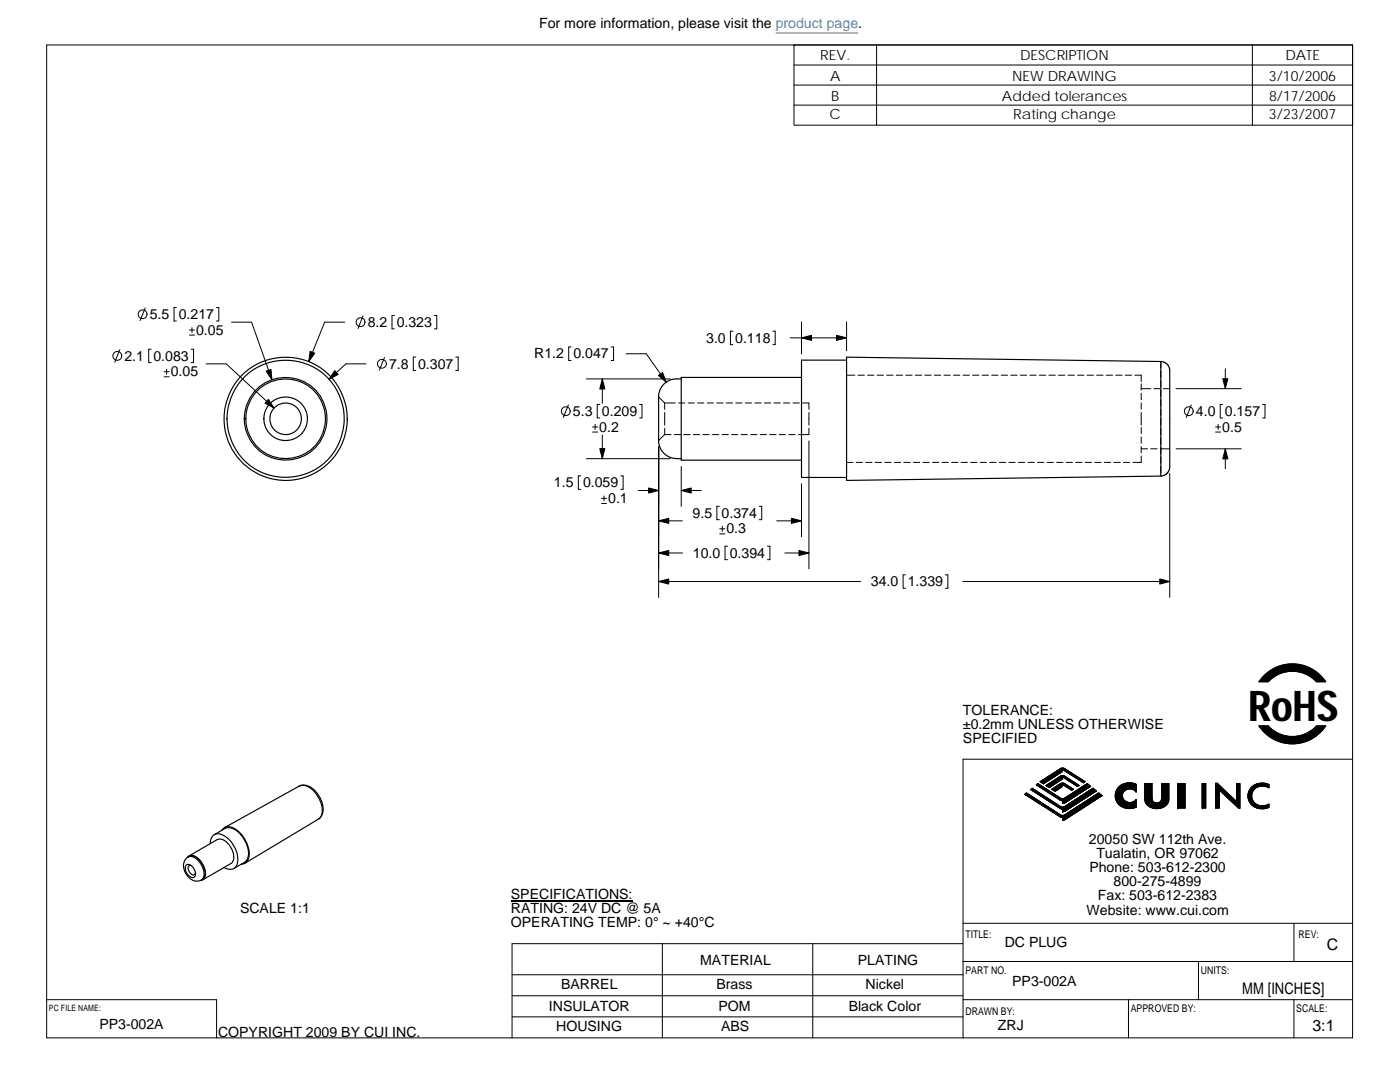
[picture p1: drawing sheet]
<svg xmlns="http://www.w3.org/2000/svg" width="279mm" height="216mm" viewBox="0 0 279 216" stroke-linecap="round" stroke-linejoin="round" font-family="sans-serif">
<g fill="none" stroke="#000" stroke-width=".2">
<path d="M9.3 9h260.6v198.1h-260.6zM158.5 17h111.4M158.5 13h111.4M158.5 9h111.4v16h-111.4zM174.9 9v16M249.9 9v16M158.5 21h111.4M23.9 69.7l-1 2.6M29 61.4l-1 2.6M30.2 69.7h-.5v2.6h.5M32.7 75.2h1.1M32.7 74.2h1.1"/>
<path d="M33.3 73.7v1M35.2 61.4h-.5v2.7h.5M37.8 66.9h1M37.8 65.8h1M38.1 69.7h.5v2.6h-.5M38.3 65.4v1M41.1 72.6h4l9.6 8.8M43.2 61.4h.5v2.7h-.5M46.2 64.3h4l4.1 11.5M68.8 64.3h-4l-3.2 7.9M72.5 63l-1 2.6M73 72.6h-4l-3.3 3.1"/>
<path d="M76.7 71.3l-1 2.6M78.7 62.9h-.5v2.7h.5M83 71.2h-.5v2.7h.5M86.7 62.9h.5v2.7h-.5M91 71.2h.4v2.7h-.4M114 69.2h-.5v2.7h.5M117 75.6h16.8M120.2 75.6v4.9M122 69.2h.4v2.7h-.4M125 70.6h4l4 5.7M131.4 79.2l1.3 1.2M146.2 66.1h-.4v2.7h.4"/>
<path d="M154.2 66.1h.5v2.7h-.5M157.7 67.4h11.3M160 64.2v6.4M169 74.9h1.6M169 64.2v5.8M171.2 74.9h1.3M173.1 74.9h1.3M175 74.9h1.3M177 74.9h1.2M178.9 74.9h1.2M180.8 74.9h1.2M182.7 74.9h1.2"/>
<path d="M184.6 74.9h1.2M186.5 74.9h1.2M188.4 74.9h1.3M190.3 74.9h1.3M192.2 74.9h1.3M194.1 74.9h1.3M196 74.9h1.3M197.9 74.9h1.3M199.8 74.9h1.3M201.7 74.9h1.3M203.6 74.9h1.3M205.5 74.9h1.3"/>
<path d="M207.4 74.9h1.3M209.3 74.9h1.3M211.2 74.9h1.3M213.1 74.9h1.3M215.1 74.9h1.2M217 74.9h1.2M218.9 74.9h1.2M220.8 74.9h1.2M222.7 74.9h1.2M224.6 74.9h1.2M226.5 74.9h1.3v1.2M227.8 78.5v1.3"/>
<path d="M227.8 76.6v1.3M227.8 77.6h1.8M230.3 77.6h1.2M231.7 72.1v1.3M231.7 74v1.3M231.7 75.9v1.3M231.7 77.9v1.2M231.7 79.8v1.2M232.2 77.6h1.2M234.7 77.6h13M244.5 73.6v4M113.4 80.8l-1 2.5"/>
<path d="M115.9 95h-.5v2.6h.5M117 91.5h16.8M118.3 86.2h1M118.3 85.2h1M118.8 84.7v1M119.7 80.7h-.5v2.7h.5M120.1 99.4h1M120.2 86.8v4.7M120.5 99v.9M123.9 95h.5v2.6h-.5M127.4 97.9h4M127.7 80.7h.4v2.7h-.4"/>
<path d="M131.4 89.2v30M132.7 82.3v2.5M132.7 80.4v1.3M132.7 85.4v1.3M132.7 86.7l-1.3 1.2M132.7 80.4h2.1M132.7 86.7h1.2M134.6 86.7h1.2M135.4 80.4h1.3M136 97.9h4M136 93.1v7.9M136.5 86.7h1.2"/>
<path d="M137.3 80.4h1.3M138.4 86.7h1.2M139.2 80.4h1.3M140.3 86.7h1.2M141.1 80.4h1.3M142.2 86.7h1.2M143 80.4h1.3M144.1 86.7h1.3M144.9 80.4h1.3M146 86.7h1.3M146.8 80.4h1.3M147.9 86.7h1.3"/>
<path d="M148.7 80.4h1.3M149.8 86.7h1.3M150.6 80.4h1.3M151.7 86.7h1.3M152.5 80.4h1.3M153.6 86.7h1.3M154.5 80.4h1.2M155.5 86.7h1.3M156.4 80.4h1.2M157.4 86.7h1.3M158.3 80.4h1.2M160 96.5v10.6"/>
<path d="M160.2 80.4h1.2v1.3M161.4 82.3v2.5M161.4 85.4v1.3h-2.1M161.4 88v25.5M169 92.3h1.2M170.9 92.3h1.2M172.8 92.3h1.2M174.7 92.3h1.2M176.6 92.3h1.2M178.5 92.3h1.2M180.4 92.3h1.3M182.3 92.3h1.3"/>
<path d="M184.2 92.3h1.3M186.1 92.3h1.3M188 92.3h1.3M189.9 92.3h1.3M191.8 92.3h1.3M193.7 92.3h1.3M195.6 92.3h1.3M197.5 92.3h1.3M199.4 92.3h1.3M201.3 92.3h1.3M203.2 92.3h1.3M205.1 92.3h1.3"/>
<path d="M207.1 92.3h1.2M209 92.3h1.2M210.9 92.3h1.2M212.8 92.3h1.2M214.7 92.3h1.2M216.6 92.3h1.2M218.5 92.3h1.3M220.4 92.3h1.3M222.3 92.3h1.3M224.2 92.3h1.3M227.8 82.3v2.5M227.8 80.4v1.3"/>
<path d="M227.8 91v1.3h-1.7M227.8 89.1v1.3M227.8 87.2v1.3M227.8 85.3v1.3M227.8 89.6h1.2M229.7 89.6h1.2M231.6 89.6h1.8M231.7 81.7v1.2M231.7 83.6v1.2M231.7 85.5v1.2M231.7 87.4v1.2M231.7 89.3v1.3"/>
<path d="M231.7 91.2v1.3M231.7 93.1v1.3M233.4 94.5v24.7M234.7 89.6h13M237.7 80.8l-1 2.5M242.6 86.2h1M242.6 85.2h1M243.1 84.7v1M244 80.7h-.5v2.7h.5M244.5 89.6v4M252 80.7h.5v2.7h-.5M120.1 100.5h1"/>
<path d="M131.4 116h40.3M131.4 110.3h4.8M131.4 103.9h4.8M143.6 101h-.5v2.7h.5M143.6 106.5h1.1M143.6 105.5h1.1M144.1 105v1M145.2 109h-.5v2.7h.5M151.5 101h.5v2.7h-.5M153.2 109h.4v2.7h-.4M155 103.9h5M156.6 110.3h4.8"/>
<path d="M180.7 114.7h-.5v2.7h.5M188.7 114.7h.5v2.7h-.5M192.2 116h41.2M252.5 134.6a8 8 0 0 1 12.1 1.4h-1.9a6.6 6.6 0 0 0-9.6 0h-1.9zM204.5 158.5l.4-.3 7 4.5 .6-.1 6.8-4.4 .6 .6-7.3 4.7-.6 .2v-.6l-.4-.1zM205.7 157.5l.3-.2 5.9 3.7 .6-.1 5.6-3.6 .7 .5-6.2 4-.6 .2v-.5l-.4-.2zM206.8 156.6l.3-.2 4.8 3 .5-.1 4.6-2.9 .7 .5-5.1 3.3-.6 .1v-.5l-.4-.1zM207.6 156l4.3-2.7h.5l4.1 2.7-.3 .2-4.2-2.6v.3l-3.8 2.5zM208.7 156.7l3.2-1.9h.5l3 1.9-.3 .2-3.1-1.8v.3l-2.6 1.8zM209.9 157.5l1.7-1.1 .6-.1 2 1.2-.3 .2-1.9-1.1v.3l-1.4 1zM223.1 157.2a3 3 0 0 1 3.6-.7v1.5a1.44 1.44 0 0 0-2.1-.4 1.44 1.44 0 0 0-.1 2.2 1.59 1.59 0 0 0 2.2-.3v1.6a2.88 2.88 0 0 1-4.1-2l.2-1.3zM228.5 159.5v-3.2h1.4l.1 3.3"/>
<path d="M228.5 159.5a2.41 2.41 0 0 0 3.3 1.7 1.95 1.95 0 0 0 1.5-1.7M230 159.6a.97 .97 0 0 0 .9 .6 .97 .97 0 0 0 .9-.6 .97 .97 0 0 1-.9 .6 .97 .97 0 0 1-.9-.6zM231.9 158.9v-2.6h1.4v3.2M231.9 158.9l-.1 .7zM233.3 159.5a2.38 2.38 0 0 1-3.3 1.7 1.98 1.98 0 0 1-1.5-1.7M235.1 156.3h1.4v4.9h-1.4zM239.9 156.3h.7v4.9h-.7zM242.6 156.3h.3l3.9 3.7v-3.6h.6v4.9h-.2l-3.9-3.7v3.6h-.7zM249.6 157.2a3.1 3.1 0 0 1 3.6-.7v.7a2.2 2.2 0 0 0-3.4 1.6 2.11 2.11 0 0 0 3.1 1.8l.3-.1v.6a2.89 2.89 0 0 1-4.1-1.9l.2-1.4zM251.2 144.8h1.9a6.5 6.5 0 0 0 9.6 0h1.9a8 8 0 0 1-13.4 0zM269.9 151.5h-77.7v55.6M9.3 199.5h33.9v7.6"/>
<path d="M102.2 194.5h90M102.2 198.7h90M132.2 188.3v18.8M162.2 188.3v18.8M192.2 188.3h-90v18.8M192.2 184.2h77.7M192.2 191.9h77.7M192.2 199.5h77.7M225.2 199.5v7.6M239.2 191.9v7.6M258.2 184.2v7.7M258.2 199.5v7.6"/>
<path d="M102.2 202.9h90"/>
<circle cx="23.4" cy="71" r=".89"/>
<circle cx="28.5" cy="62.7" r=".88"/>
<circle cx="72" cy="64.3" r=".88"/>
<circle cx="76.2" cy="72.6" r=".89"/>
<circle cx="112.9" cy="82" r=".88"/>
<circle cx="237.2" cy="82" r=".88"/>
</g>
<g fill="#000" stroke="#000" stroke-width=".2">
<path d="M53.1 74.1l1-.4 .2 2.1z" fill-rule="evenodd"/>
<path d="M61.9 70.1l.9 .4-1.2 1.7z" fill-rule="evenodd"/>
<path d="M66.8 74l.7 .7-1.8 1z" fill-rule="evenodd"/>
<path d="M120.2 75.6l.5 2h-1z" fill-rule="evenodd"/>
<path d="M131.4 74.9l.8-.6 .8 2z" fill-rule="evenodd"/>
<path d="M160 67.4l1.9-.5v1z" fill-rule="evenodd"/>
<path d="M166.9 66.9l2.1 .5-2.1 .5z" fill-rule="evenodd"/>
<path d="M244 75.6h1l-.5 2z" fill-rule="evenodd"/>
<path d="M53.6 79.7l1.1 1.7-1.8-1z" fill-rule="evenodd"/>
<path d="M119.7 89.5h1l-.5 2z" fill-rule="evenodd"/>
<path d="M129.5 97.4l1.9 .5-1.9 .5z" fill-rule="evenodd"/>
<path d="M136 97.9l1.9-.5v1z" fill-rule="evenodd"/>
<path d="M244.5 89.6l.5 2h-1z" fill-rule="evenodd"/>
<path d="M131.4 116l2.1-.5v1z" fill-rule="evenodd"/>
<path d="M131.4 110.3l2.1-.5v1z" fill-rule="evenodd"/>
<path d="M131.4 103.9l2.1-.5v1z" fill-rule="evenodd"/>
<path d="M157.9 103.4l2.1 .5-2.1 .5z" fill-rule="evenodd"/>
<path d="M159.4 109.8l2 .5-2 .5z" fill-rule="evenodd"/>
<path d="M231.5 115.5l1.9 .5-1.9 .5z" fill-rule="evenodd"/>
<path d="M252.2 134.8a8 8 0 0 1 12.4 1.2h-1.9a6.5 6.5 0 0 0-9.6 0h-1.9z" fill-rule="evenodd"/>
<path d="M209.9 157.5l2-1.2 .6 .1 1.7 1.1-.3 .2-1.7-1.1h-.2v.3l-1.4 1z" fill-rule="evenodd"/>
<path d="M206.8 156.6l.3-.2 4.8 3 .6-.1 4.5-2.9 .7 .5-5.1 3.3-.6 .1v-.5l-.4-.1z" fill-rule="evenodd"/>
<path d="M207.6 156l4.4-2.8 .5 .2 4 2.6-.3 .2-4.1-2.6-.1 .3-3.8 2.5z" fill-rule="evenodd"/>
<path d="M208.7 156.7l3.3-2 .5 .2 2.9 1.8-.3 .2-2.9-1.8h-.2v.3l-2.6 1.8z" fill-rule="evenodd"/>
<path d="M223.4 156.9a3.1 3.1 0 0 1 3.3-.4v1.5a1.43 1.43 0 0 0-2.2-.3 1.43 1.43 0 0 0 .3 2.3 1.57 1.57 0 0 0 1.9-.5v1.6a2.71 2.71 0 0 1-3.3-.4 2.71 2.71 0 0 1-.4-3.3z" fill-rule="evenodd"/>
<path d="M228.5 156.3h1.4l.1 3.4 .3 .4 .4 .1 .7-.1 .4-.4 .1-3.4h1.4v3.3a2.47 2.47 0 0 1-3.5 1.6 1.78 1.78 0 0 1-1.3-1.7z" fill-rule="evenodd"/>
<path d="M235.1 156.3v4.9h1.4v-4.9z" fill-rule="evenodd"/>
<path d="M239.9 156.3v4.9h.7v-4.9z" fill-rule="evenodd"/>
<path d="M251.2 144.8h1.9a6.5 6.5 0 0 0 9.6 0h1.9a8 8 0 0 1-13.4 0z" fill-rule="evenodd"/>
<path d="M249.9 157a3.1 3.1 0 0 1 3.3-.5v.7a2.15 2.15 0 0 0-2.5 0 2.15 2.15 0 0 0-.8 2.3 2.33 2.33 0 0 0 3.3 1v.6a2.78 2.78 0 0 1-3-.2 2.78 2.78 0 0 1-1-2.9z" fill-rule="evenodd"/>
<path d="M204.5 158.5l.4-.3 6.7 4.4 .4 .1 .5-.1 6.8-4.4 .6 .6-7.3 4.7-.6 .2v-.6l-.3-.1z" fill-rule="evenodd"/>
<path d="M205.7 157.5l.3-.2 5.9 3.7 .6-.1 5.6-3.6 .7 .5-6.2 4-.6 .2v-.5l-.3-.1z" fill-rule="evenodd"/>
<path d="M242.6 156.3h.3l3.9 3.7v-3.6h.6v4.9h-.2l-3.9-3.7v3.6h-.7z" fill-rule="evenodd"/>
</g>
<g fill="none" stroke="#000" stroke-width=".23">
<path d="M136 75.6h-1.4l-1 .3-.9 .5-.6 .8a3.5 3.5 0 0 0-.7 2v6.7a8.1 8.1 0 0 0 .3 3.3l.6 1 .7 .7a3.4 3.4 0 0 0 2 .6h1M160 75.3h-24v16.5h24M169 71.9h-9v23.4h9M231.6 72.1l.6 .1 .7 .4 .4 .6 .1 .7v19.6l-.2 .6-.3 .4-.7 .4-.5 .1M231.7 72.1v22.9M231.7 72.1l-62.7-.8v24.6l62.7-.9M59.8 156.8a2.97 2.97 0 0 1 3.5 1.5 4.2 4.2 0 0 1 .8 4.5l-.6 .6M37.1 172.7a1.18 1.18 0 0 1 1.7 .9l.2 .7-.2 .6a.97 .97 0 0 1-1.3-.4l-.5-.9zM37.4 171.1a1.21 1.21 0 0 1 1.7-.1 4.3 4.3 0 0 1 1.9 3.8l-.3 .5-.7 .4M37.5 171a1.49 1.49 0 0 1 2.2 .5 3.8 3.8 0 0 1 1.1 3.5l-.6 .6M37.5 171a2.42 2.42 0 0 0-.2 3.7 2.18 2.18 0 0 0 2.9 .9M37.5 171a1.68 1.68 0 0 1 1.9 .6 3.8 3.8 0 0 1 1.2 3.5l-.4 .5"/>
<path d="M37.7 170.8l5.6-3.3a1.68 1.68 0 0 1 2 .6 4.1 4.1 0 0 1 1.3 3.6l-.4 .5-5.8 3.4M38.2 172.7l-.5 .1a1.3 1.3 0 0 0 1.1 1.8l.2-.4M42 168.3a1.68 1.68 0 0 1 .6-1.6 1.68 1.68 0 0 1 1.8-.1 5.7 5.7 0 0 1 3 5.8 1.69 1.69 0 0 1-2.7 .7M42.8 166.5l2.1-1.2a2.22 2.22 0 0 1 2.4 .5 6.1 6.1 0 0 1 2.3 4.9l-.2 .7-.5 .6-2.2 1.3M44.3 165.7a1.68 1.68 0 0 1 2.6-.3 6.1 6.1 0 0 1 2.8 5.8 1.58 1.58 0 0 1-1.5 1.2M63.5 163.4l-14.6 8.8M63.5 163.4a2.46 2.46 0 0 0 .7-2.7 5.5 5.5 0 0 0-3.6-4l-.9 .1-14.9 8.3"/>
<circle cx="57" cy="83.6" r="12.3"/>
<circle cx="57" cy="83.6" r="3.2"/>
<circle cx="57" cy="83.6" r="11.7"/>
<circle cx="57" cy="83.6" r="8.3"/>
<circle cx="57" cy="83.6" r="4.3"/>
<circle cx="57" cy="83.6" r="8"/>
</g>
<path d="M102 179.8h24.2" fill="none" stroke="#000" stroke-width=".21"/>
<path d="M154.8 6.6h16.5" fill="none" stroke="#4582a4" stroke-width=".2"/>
<text font-size="8.5" x="249.2" y="143.9">RoHS</text>
<g font-size="3.2">
<text x="264.8" y="189.6">C</text>
<text x="247.9" y="198.2">MM [INCHES]</text>
<text x="261.9" y="205.7">3:1</text>
</g>
<g font-size="2.8">
<text x="107.6" y="5.6">For more information, please visit the product page.</text>
<text x="163.7" y="12.1">REV.</text>
<text x="165.7" y="16.1">A</text>
<text x="202" y="16.1">NEW DRAWING</text>
<text x="203.6" y="12.1">DESCRIPTION</text>
<text x="253.2" y="16.1">3/10/2006</text>
<text x="256.5" y="12.1">DATE</text>
<text x="165.5" y="23.8">C</text>
<text x="165.9" y="20.1">B</text>
<text x="200" y="20.1">Added tolerances</text>
<text x="202.2" y="23.8">Rating change</text>
<text x="253.3" y="23.8">3/23/2007</text>
<text x="253.3" y="20.1">8/17/2006</text>
<text x="29.9" y="63.6">5.5</text>
<text x="35.7" y="63.6">0.217</text>
<text x="73.4" y="65.2">8.2</text>
<text x="79.2" y="65.2">0.323</text>
<text x="24.8" y="72">2.1 0.083</text>
<text x="39.1" y="66.8">0.05</text>
<text x="106.6" y="71.5">R1.2</text>
<text x="114.4" y="71.5">0.047</text>
<text x="140.9" y="68.4">3.0</text>
<text x="146.7" y="68.4">0.118</text>
<text x="34.1" y="75.1">0.05</text>
<text x="77.6" y="73.5">7.8</text>
<text x="83.4" y="73.5">0.307</text>
<text x="114.3" y="83">5.3 0.209</text>
<text x="238.7" y="83">4.0</text>
<text x="244.5" y="83">0.157</text>
<text x="119.6" y="86.1">0.2</text>
<text x="243.9" y="86.1">0.5</text>
<text x="110.6" y="97.2">1.5</text>
<text x="116.4" y="97.2">0.059</text>
<text x="121.4" y="100.4">0.1</text>
<text x="138.2" y="103.3">9.5 0.374</text>
<text x="145" y="106.4">0.3</text>
<text x="138.3" y="111.3">10.0</text>
<text x="145.6" y="111.3">0.394</text>
<text x="173.8" y="117">34.0</text>
<text x="181.2" y="117">1.339</text>
<text x="192.2" y="142.6">TOLERANCE:</text>
<text x="192.2" y="145.5">±0.2mm UNLESS OTHERWISE</text>
<text x="192.2" y="148.3">SPECIFIED</text>
<text x="217.3" y="168.4">20050 SW 112th Ave.</text>
<text x="218.8" y="171.2">Tualatin, OR 97062</text>
<text x="102" y="179.4">SPECIFICATIONS:</text>
<text x="217.4" y="174">Phone: 503-612-2300</text>
<text x="219.1" y="179.7">Fax: 503-612-2383</text>
<text x="222.3" y="176.8">800-275-4899</text>
<text x="47.9" y="182.2">SCALE 1:1</text>
<text x="102" y="185">OPERATING TEMP: 0° ~ +40°C</text>
<text x="102" y="182.2">RATING: 24V DC @ 5A</text>
<text x="216.9" y="182.5">Website: www.cui.com</text>
<text x="200.5" y="188.9">DC PLUG</text>
<text x="112" y="197.4">BARREL</text>
<text x="139.7" y="192.5">MATERIAL</text>
<text x="143" y="197.4">Brass</text>
<text x="171.2" y="192.5">PLATING</text>
<text x="172.7" y="197.4">Nickel</text>
<text x="202" y="196.8">PP3-002A</text>
<text x="109.6" y="201.7">INSULATOR</text>
<text x="143.4" y="201.6">POM</text>
<text x="169.4" y="201.6">Black Color</text>
<text x="19.8" y="205.3">PP3-002A</text>
<text x="43.5" y="206.9">COPYRIGHT 2009 BY CUI INC.</text>
<text x="111" y="205.8">HOUSING</text>
<text x="143.9" y="205.7">ABS</text>
<text x="199.2" y="205.5">ZRJ</text>
</g>
<g font-size="2.1">
<text x="192.7" y="187.2">TITLE:</text>
<text x="259.2" y="187.2">REV:</text>
<text x="192.7" y="194.4">PART NO.</text>
<text x="239.6" y="194.4">UNITS:</text>
<text x="192.7" y="202.6">DRAWN BY:</text>
<text x="225.7" y="202">APPROVED BY:</text>
<text x="258.7" y="202">SCALE:</text>
</g>
<text font-size="1.7" x="9.8" y="201.6">PC FILE NAME:</text>
</svg>
